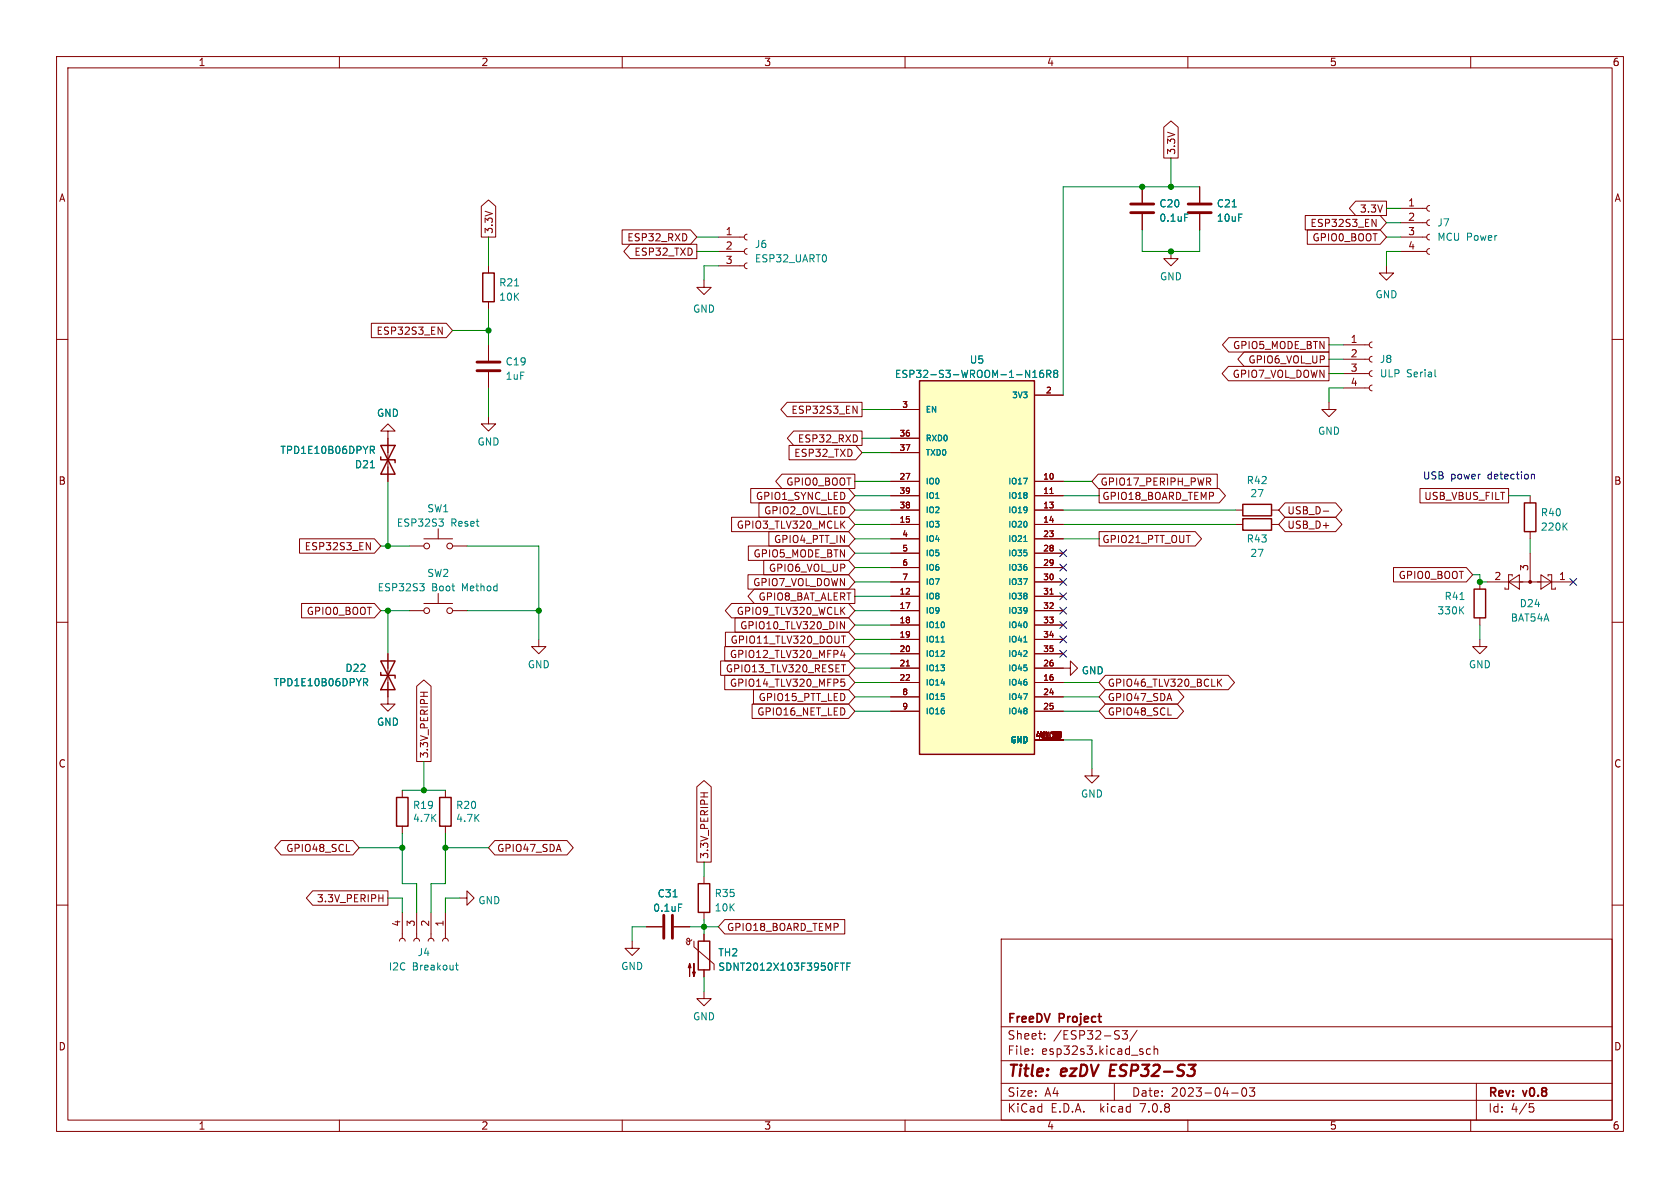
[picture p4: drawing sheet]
<svg xmlns="http://www.w3.org/2000/svg" width="297mm" height="210mm" viewBox="0 0 297 210" stroke-linecap="round" stroke-linejoin="round" font-family="sans-serif">
<g fill="none" stroke="#840000" stroke-width=".18">
<path d="M10 10h277v190h-277zM12 12h273v186h-273zM60 10v2M110 10v2M160 10v2M210 10v2M260 10v2M85.1 36.5l1.3-1.1 1.2 1.1v5.4h-2.5zM201.9 33v2.8M201.9 37.8v2.8M205.7 22.5l1.3-1.1 1.3 1.1v5.4h-2.6zM212.1 33v2.8"/>
<path d="M212.1 37.8v2.8M230.8 38.1h13.2l1.1 1.3-1.1 1.2h-13.2zM239.7 35.6h5.4v2.5h-5.4l-1.1-1.3zM242.6 38.8l.7 1.2v-1.2M247.6 39.4h4.6M247.6 36.8h4.6M252.7 38.9l-.3 .1-.2 .4 .2 .3 .3 .2M252.7 36.3l-.3 .2-.2 .3 .2 .4 .3 .1M10 60h2M65.7 57.1h13.2l1.1 1.3-1.1 1.3h-13.2zM77.5 57.8l.7 1.3v-1.3M86.4 47v1.3"/>
<path d="M86.4 53.3v1.3M110 40.6h12.1l1.1 1.3-1.1 1.3h-12.1zM111.4 43.2h11.8v2.5h-11.8l-1.1-1.2zM124.5 49.5v1.3h1.2l-1.2 1.3-1.3-1.3h1.3M127 44.5h4.6M127 41.9h4.6M127 47h4.6M132.1 46.5l-.4 .1-.1 .4 .1 .3 .4 .2M132.1 43.9l-.4 .2-.1 .3 .1 .4 .4 .2M132.1 41.4l-.4 .1-.1 .4 .1 .4 .4 .1M207 44.5v1.2h1.3l-1.3 1.3-1.3-1.3h1.3M217.2 59.7h17.7v2.5h-17.7l-1.1-1.2z"/>
<path d="M231.1 40.6h12.9l1.1 1.3-1.1 1.3h-12.9zM245.1 47v1.3h1.3l-1.3 1.2-1.3-1.2h1.3M247.6 44.5h4.6M247.6 41.9h4.6M252.7 43.9l-.3 .2-.2 .3 .2 .4 .3 .2M252.7 41.4l-.3 .1-.2 .4 .2 .4 .3 .1M285 60h2M68.6 76.2h1.2l-1.2-1.3-1.3 1.3h1.3v8.9M86.4 73.7v1.2h1.2l-1.2 1.3-1.3-1.3h1.3M86.4 61v2.8M86.4 65.8v2.8M139.2 71.1h13.2v2.6h-13.2l-1.2-1.3z"/>
<path d="M139.5 78.7h11.8l1.1 1.3-1.1 1.3h-11.8zM140.3 76.2h12.1v2.5h-12.1l-1.1-1.2zM150.8 71.8l.7 1.3v-1.3M157.5 72.4h5.1M157.5 77.5h5.1M182.9 69.9h5.1M217.2 64.8h17.7v2.5h-17.7l-1.1-1.3zM219.9 62.2h15v2.6h-15l-1.1-1.3zM234.9 71.1v1.3h1.3l-1.3 1.3-1.2-1.3h1.2M237.5 68.6h4.6M237.5 66h4.6M237.5 63.5h4.6"/>
<path d="M237.5 61h4.6M242.6 68.1l-.4 .1-.1 .4 .1 .3 .4 .2M242.6 65.5l-.4 .2-.1 .3 .1 .4 .4 .1M242.6 63l-.4 .1-.1 .4 .1 .4 .4 .1M242.6 60.5l-.4 .1-.1 .3 .1 .4 .4 .2M53 95.2h13.2l1.1 1.3-1.1 1.3h-13.2zM64.8 95.9l.7 1.3v-1.3M72.4 96.5h2.5M74.9 95.3h5.1M77.5 93.5v1.8M80 96.5h2.5M129.3 91.4h20.7l1.1 1.3-1.1 1.3h-20.7z"/>
<path d="M132.3 96.5h17.7l1.1 1.3-1.1 1.3h-17.7zM132.7 86.4h17.3l1.1 1.2-1.1 1.3h-17.3zM134.2 88.9h15.8l1.1 1.3-1.1 1.2h-15.8zM135 99.1h15l1.1 1.2-1.1 1.3h-15zM135.9 94h14.1l1.1 1.3-1.1 1.2h-14.1zM138.2 83.8h12.9v2.6h-12.9l-1.1-1.3zM148.8 92.7l.6 .7M149.4 92.1l-.8 .7M157.5 85.1h5.1M157.5 87.6h5.1M157.5 90.2h5.1M157.5 92.7h5.1"/>
<path d="M157.5 95.3h5.1M157.5 97.8h5.1M157.5 80h5.1M182.9 85.1h5.1M182.9 87.6h5.1M182.9 90.2h5.1M182.9 92.7h5.1M182.9 95.3h5.1M182.9 97.8h5.1M185.6 87.2h.6M194.2 83.8h21v2.6h-21l-1.2-1.3zM194.3 86.4h21.2l1.2 1.2-1.2 1.3h-21.2z"/>
<path d="M194.3 94h17l1.1 1.3-1.1 1.2h-17zM218.4 90.2h1.3M218.4 92.7h1.3M224.8 90.2h1.3M224.8 92.7h1.3M227.2 91.4h8.9l1.1 1.3-1.1 1.3h-8.9l-1.1-1.3zM227.2 88.9h8.9l1.1 1.3-1.1 1.2h-8.9l-1.1-1.2zM233.9 90.4h1M251 86.4h15.7v2.5h-15.7zM270.5 87.6v1.3M270.5 94v1.3M270.5 97.8v5.1"/>
<path d="M10 110h2M53.3 106.7h12.9l1.1 1.3-1.1 1.2h-12.9zM68.6 115.6v8.9h1.2l-1.2 1.2-1.3-1.2h1.3M72.4 108h2.5M74.9 106.7h5.1M77.5 104.9v1.8M80 108h2.5M95.2 113v1.3h1.3l-1.3 1.3-1.2-1.3h1.2M127.4 116.8h22.6l1.1 1.3-1.1 1.3h-22.6zM128.1 119.4h21.9l1.1 1.3-1.1 1.2h-21.9zM128.1 114.3h21.9l1.1 1.3-1.1 1.2h-21.9zM128.2 111.8h21.8l1.1 1.2-1.1 1.3h-21.8z"/>
<path d="M129.3 106.7h20.7l1.1 1.3-1.1 1.2h-20.7l-1.1-1.2zM129.9 109.2h20.1l1.1 1.3-1.1 1.3h-20.1zM132.2 101.6h17.8l1.1 1.3-1.1 1.2h-17.8zM133.3 104.1h17.8v2.6h-17.8l-1.1-1.3zM148.6 109.9l.7 1.3v-1.3M148.8 112.4h.7M148.8 117.5h.7M148.9 114.9l-.3 .9h.8M149.2 115.4v.8M157.5 105.4h5.1M157.5 108h5.1M157.5 110.5h5.1"/>
<path d="M157.5 113h5.1M157.5 115.6h5.1M157.5 118.1h5.1M157.5 100.3h5.1M157.5 102.9h5.1M160.2 117.7h.6M182.9 118.1h6.3v-1.3l1.3 1.3-1.3 1.3v-1.3M182.9 105.4h5.1M182.9 108h5.1M182.9 110.5h5.1M182.9 113h5.1M182.9 115.6h5.1"/>
<path d="M182.9 100.3h5.1M182.9 102.9h5.1M185.6 105h.6M195.4 119.4h21.7l1.1 1.3-1.1 1.2h-21.7l-1.1-1.2zM246.4 100.3h12.8l1.1 1.3-1.1 1.3h-12.8zM261.6 113v1.3h1.3l-1.3 1.3-1.3-1.3h1.3M261.6 102.9v1.2M261.6 109.2v1.3M262.9 102.9h15.2M266.7 102.9l1.9-1.3v2.5zM267.3 101.9v-.3h-.6v2.5h-.6v-.2M272.4 101.6l1.9 1.3-1.9 1.2z"/>
<path d="M273.7 101.9v-.3h.6v2.5h.7v-.2M285 110h2M71.1 139.7v1.3M73.7 121.3l1.2-1.1 1.3 1.1v13.3h-2.5zM74.3 122.4h1.3M74.9 122.4v.7M78.7 139.7v1.3M123.2 139.1l1.3-1.1 1.2 1.1v13.3h-2.5zM133 124.5h17l1.1 1.2-1.1 1.3h-17zM133.2 121.9h16.8l1.1 1.3-1.1 1.3h-16.8zM148.7 120.1h.6M148.7 120.6l.4-.1 .3 .3-.2 .5h-.5"/>
<path d="M157.5 120.7h5.1M157.5 123.2h5.1M157.5 125.7h5.1M182.9 130.8h5.1M182.9 120.7h5.1M182.9 123.2h5.1M182.9 125.7h5.1M186.9 129.4h.7l-.4 1M187 130.1h.6M187.1 129.8h.4v.2M187.2 129.8h.2M187.3 129.4l.2 .4"/>
<path d="M187.4 129.4l.1 .2v.6l-.2 .2M187.4 129.8l.1 .1M187.5 129.7v.7M187.5 130.2l-.2 .2M187.5 129.9l-.3 .1M187.5 130l-.1 .4M187.5 129.7l-.6 .7h.6M187.5 129.4l-.3 .4M187.5 129.6l-.1 .2M187.5 129.8v.1M193 135.9v1.3h1.3l-1.3 1.2-1.2-1.2h1.2M195.4 121.9h12.8l1.1 1.3-1.1 1.3h-12.8l-1.1-1.3z"/>
<path d="M195.4 124.5h12.7l1.1 1.2-1.1 1.3h-12.7l-1.1-1.3zM215.4 120.6l.6 .7M216 120.1l-.7 .7M10 160h2M49.7 148.6h12.7l1.1 1.3-1.1 1.2h-12.7l-1.1-1.2zM55.3 157.5h13.3v2.5h-13.3l-1.1-1.2zM67 158.8h.7M67.7 158.2v1.2M71.1 146.1v1.2M78.7 146.1v1.2M81.3 158.8h1.2v-1.3l1.3 1.3-1.3 1.2v-1.2M87.5 148.6h12.7l1.1 1.3-1.1 1.2h-12.7l-1.1-1.2z"/>
<path d="M123.9 140.2h1.2M124.5 154.9v1.3M124.5 140.2v.7M285 160h2M70.6 166.4l.2-.4 .3-.1 .4 .1 .1 .4M71.1 161.3v4.6M73.2 166.4l.1-.4 .4-.1 .3 .1 .2 .4M73.7 161.3v4.6M75.7 166.4l.1-.4 .4-.1 .4 .1 .1 .4M76.2 161.3v4.6M78.2 166.4l.2-.4 .4-.1 .3 .1 .1 .4M78.7 161.3v4.6"/>
<path d="M111.8 166.4v1.2h1.2l-1.2 1.3-1.3-1.3h1.3M114.3 163.8h2.8M119.1 163.8h2.8M122.3 166.1l-.2 .2-.4 .1-.2-.1v-.3l.2-.1 .2 .1v.8l-.1 .2-.3-.1-.2-.4M122.7 166.4v1l3.5 3v1.1M124.5 175.3v1.2h1.2l-1.2 1.3-1.3-1.3h1.3M124.5 161.3v1.3M124.5 165.1v1.3M124.5 171.5v1.2M128.1 162.6h21.2v2.5h-21.2l-1.1-1.3zM177 166h108v32h-108zM60 198v2"/>
<path d="M110 198v2M160 198v2M177 194.5h108M177 191.5h108M177 187.5h108M177 181.5h108M182.5 186.3v.1M182.5 185.5v.1M184.7 183.6v.1M184.7 182.8v.1M197 191.5v3M198.4 182.2h.9l-.5 .6 .4 .1v.7l-.2 .1h-.4l-.2-.1"/>
<path d="M201 182.1l-1.3 2M203.4 185.5l-.4-.1-.3 .3v.4l.1 .2h.6M204 185.5l.2-.1 .4 .1 .1 .9M204 184.9v1.5M210 198v2M217.7 193.2h1.2M219.7 192.4l.2-.1a.81 .81 0 0 1 .6 .6 .81 .81 0 0 1-.3 .8l-.2 .1a.81 .81 0 0 1-.3-1.4zM220.9 192.3h.9l-.5 .6 .4 .1v.7l-.2 .1h-.4l-.2-.1M260 198v2M261 191.5v6.5M270.4 195.1h.7M270.5 195.7h.4l.3 .3-.2 .5-.5 .1"/>
<circle cx="75.4" cy="96.5" r=".51"/>
<circle cx="79.5" cy="96.5" r=".51"/>
<circle cx="75.4" cy="108" r=".51"/>
<circle cx="79.5" cy="108" r=".51"/>
</g>
<path d="M196.4 188.2l-.2 2h.9M210.1 188.2h1.3l-.8 .8M211.1 189.2l.1 .6-.2 .2" fill="none" stroke="#840000" stroke-width=".4"/>
<path d="M162.6 67.3h20.3v66.1h-20.3z" fill="#ffffc2" stroke="#ffffc2" stroke-width=".18"/>
<g fill="none" stroke="#840000" stroke-width=".25">
<path d="M85.3 48.3h2.1v5h-2.1zM67.3 78.7l2.5 5.1h-2.5l2.5-5.1zM162.6 67.3h20.3v66.1h-20.3zM67.3 80.8v.5h2.5v.5M219.7 91.7h5.1v2h-5.1zM219.7 89.2h5.1v2h-5.1zM269.5 88.9h2v5.1h-2zM67.3 118.9v.5h2.5v.5M67.3 116.8h2.5l-2.5 5.1h2.5zM260.6 104.1h2v5.1h-2zM70.1 141h2v5.1h-2zM77.7 141h2.1v5.1h-2.1z"/>
<path d="M123.4 156.2h2.1v5.1h-2.1zM123.4 166.4h2.1v5.1h-2.1z"/>
</g>
<g fill="none" stroke="#008484" stroke-width=".18">
<path d="M209.4 37.8h.6M217.8 36.6h.8M91 50.5h.7M65.5 78.9h.5l.2 .2-.1 .4-.6 .1M65.8 79.6l.4 .6M182.6 66.7h.7M182.6 65.8l.3-.3v1.2M184.4 65.5h-.4a.85 .85 0 0 0 0 1.2l.5-.1v-.4l-.2-.3-.4 .1-.1 .2M185.1 66.1h.6l.1-.2-.1-.3-.6-.1v1.2M185.4 66.1l.4 .6M186.5 66l-.2 .2v.3l.2 .2h.3l.2-.2v-.3l-.2-.2M186.5 66l-.2-.2 .2-.3h.4l.1 .2-.2 .3"/>
<path d="M186.5 66h.3M253.7 65.3v1.1l.2 .2M65.5 82.7h.7M77.6 91.7h.8l-.4 .5M78.3 92.3l.1 .2-.1 .5M181 95.7h.6M276.5 93l.6 .7M277.1 92.5l-.8 .7M64.3 120h.5l.2 .2-.1 .4h-.6M74.2 103.2h.8l-.4 .5M74.9 103.7l.1 .2-.1 .5M166.4 113.5h.6"/>
<path d="M181 113.5h.6M258.1 106h.7M258.2 107.8l.6 .7M258.8 107.3l-.8 .7M64.6 120.6l.4 .6M119 158.6h.7M120 159.8h.6M80.5 170.6h.5M80.7 170.2v1.1l.3 .2M148.6 170.2h.7M148.9 170.2v1.3M149.7 170.8h.4"/>
<path d="M150.3 170.2h-.6v1.3"/>
</g>
<g fill="#840000" stroke="#840000" stroke-width=".18">
<path d="M121.9 170.3l.3 .8h-.5l.2-.8v2.3z"/>
<path d="M122.7 170.3v2.3l-.3-.8h.5l-.2 .8z"/>
<circle cx="270.5" cy="102.9" r=".25"/>
</g>
<path d="M199.9 37.6h4.1M199.9 36.1h4.1M210.1 37.6h4M210.1 36.1h4M84.3 65.5h4.1M84.3 64h4.1M117.3 161.8v4.1M118.9 161.8v4.1" fill="none" stroke="#840000" stroke-width=".51"/>
<path d="M270.8 83.9h.4l.1 .8" fill="none" stroke="#0000c2" stroke-width=".18"/>
<g fill="none" stroke="#008400" stroke-width=".18">
<path d="M207 27.9v5.1M212.1 33h-24.1v36.9M245.1 39.4h2.5M245.1 36.8h2.5M80 58.4h6.4M86.4 41.9v5.1M86.4 54.6v6.4M123.2 41.9h3.8M123.2 44.5h3.8M127 47h-2.5v2.5M201.9 40.6v3.9h10.2v-3.9M245.1 41.9h2.5"/>
<path d="M247.6 44.5h-2.5v2.5M86.4 68.6v5.1M152.4 77.5h5.1M152.4 72.4h5.1M234.9 66h2.6M234.9 61h2.6M234.9 63.5h2.6M237.5 68.6h-2.6v2.5M67.3 96.5h5.1M68.6 85.1v11.4M82.5 96.5h12.7v16.5M151.1 92.7h6.4"/>
<path d="M151.1 97.8h6.4M151.1 90.2h6.4M151.1 87.6h6.4M151.1 95.3h6.4M151.1 85.1h6.4M152.4 80h5.1M188 92.7h30.4M188 90.2h30.4M188 87.6h6.3M188 95.3h6.3M188 85.1h5M266.7 87.6h3.8"/>
<path d="M270.5 95.3v2.5M67.3 108h5.1M68.6 108v7.6M82.5 108h12.7M151.1 100.3h6.4M151.1 115.6h6.4M151.1 118.1h6.4M151.1 113h6.4M151.1 110.5h6.4M151.1 105.4h6.4M151.1 108h6.4M151.1 102.9h6.4"/>
<path d="M260.3 101.6h1.3v1.3h1.3M261.6 110.5v2.5M71.1 139.7h7.6M74.9 134.6v5.1M151.1 120.7h6.4M151.1 125.7h6.4M151.1 123.2h6.4M188 120.7h6.3M188 125.7h6.3M188 123.2h6.3M188 130.8h5v5.1M63.5 149.9h7.6"/>
<path d="M68.6 158.8h2.5v2.5M71.1 147.3v8.9h2.6v5.1M78.7 149.9h7.7M78.7 147.3v8.9h-2.5v5.1M81.3 158.8h-2.6v2.5M124.5 152.4v2.5M114.3 163.8h-2.5v2.6M121.9 163.8h5.1M124.5 162.6v2.5M124.5 172.7v2.6"/>
</g>
<g fill="none" stroke="#000084" stroke-width=".18">
<path d="M187.4 97.2l1.2 1.2M187.4 99.7l1.2 1.2M188.6 97.2l-1.2 1.2M188.6 99.7l-1.2 1.2M187.4 115l1.2 1.2M187.4 112.4l1.2 1.2M187.4 109.9l1.2 1.2M187.4 107.3l1.2 1.3M187.4 104.8l1.2 1.2M187.4 102.3l1.2 1.2M188.6 115l-1.2 1.2M188.6 112.4l-1.2 1.2"/>
<path d="M188.6 109.9l-1.2 1.2M188.6 107.3l-1.2 1.3M188.6 104.8l-1.2 1.2M188.6 102.3l-1.2 1.2M277.5 102.3l1.2 1.2M278.7 102.3l-1.2 1.2"/>
</g>
<g fill="#008400" stroke="#008400" stroke-width=".18">
<circle cx="74.9" cy="139.7" r=".46"/>
<circle cx="124.5" cy="163.8" r=".46"/>
<circle cx="78.7" cy="149.9" r=".46"/>
<circle cx="201.9" cy="33" r=".46"/>
<circle cx="207" cy="44.5" r=".46"/>
<circle cx="207" cy="33" r=".46"/>
<circle cx="261.6" cy="102.9" r=".46"/>
<circle cx="95.2" cy="108" r=".46"/>
<circle cx="86.4" cy="58.4" r=".46"/>
<circle cx="68.6" cy="108" r=".46"/>
<circle cx="68.6" cy="96.5" r=".46"/>
<circle cx="71.1" cy="149.9" r=".46"/>
</g>
<g font-size="2.8" fill="#840000">
<text x="178" y="190.9">Title:</text>
<text x="187.7" y="190.9">ezDV</text>
<text x="197" y="190.9">ESP32-S3</text>
</g>
<g font-size="2.1" fill="#840000">
<text x="178" y="184">Sheet:</text>
<text x="178" y="181.2">FreeDV</text>
<text x="186.2" y="184">/ESP32-S3/</text>
<text x="187.3" y="181.2">Project</text>
<text x="178" y="186.7">File:</text>
<text x="184.1" y="186.7">esp32s3.kicad_sch</text>
<text x="178" y="196.9">KiCad</text>
<text x="178" y="194.1">Size:</text>
<text x="184.7" y="194.1">A4</text>
<text x="185.7" y="196.9">E.D.A.</text>
<text x="194.6" y="196.9">kicad</text>
<text x="200" y="194.1">Date:</text>
<text x="201.8" y="196.9">7.0.8</text>
<text x="207" y="194.1">2023-04-03</text>
<text x="263" y="194.3">Rev:</text>
<text x="263" y="196.9">Id:</text>
<text x="267.1" y="196.9">4/5</text>
<text x="269.4" y="194.3">v0.8</text>
</g>
<g font-size="1.8" fill="#840000">
<text x="35" y="11.9">1</text>
<text x="85" y="11.9">2</text>
<text x="135" y="11.9">3</text>
<text x="185" y="11.9">4</text>
<text x="235" y="11.9">5</text>
<text x="285" y="11.9">6</text>
<text x="208" y="27.5" transform="rotate(-90 208 27.5)">3.3V</text>
<text x="10.3" y="35.9">A</text>
<text x="285.3" y="35.9">A</text>
<text x="87.3" y="41.4" transform="rotate(-90 87.3 41.4)">3.3V</text>
<text x="128.2" y="41.7">1</text>
<text x="231.6" y="40.3">ESP32S3_EN</text>
<text x="240.3" y="37.8">3.3V</text>
<text x="248.8" y="36.6">1</text>
<text x="248.8" y="39.1">2</text>
<text x="248.8" y="41.7">3</text>
<text x="110.8" y="42.9">ESP32_RXD</text>
<text x="112" y="45.4">ESP32_TXD</text>
<text x="128.2" y="44.2">2</text>
<text x="128.2" y="46.7">3</text>
<text x="231.9" y="42.9">GPIO0_BOOT</text>
<text x="248.8" y="44.2">4</text>
<text x="66.5" y="59.4">ESP32S3_EN</text>
<text x="217.9" y="61.9">GPIO5_MODE_BTN</text>
<text x="220.6" y="64.5">GPIO6_VOL_UP</text>
<text x="238.7" y="60.7">1</text>
<text x="238.7" y="63.2">2</text>
<text x="238.7" y="65.8">3</text>
<text x="217.8" y="67">GPIO7_VOL_DOWN</text>
<text x="238.7" y="68.3">4</text>
<text x="139.8" y="73.3">ESP32S3_EN</text>
<text x="140.3" y="81">ESP32_TXD</text>
<text x="141" y="78.4">ESP32_RXD</text>
<text x="10.3" y="85.9">B</text>
<text x="133.5" y="88.6">GPIO1_SYNC_LED</text>
<text x="138.9" y="86">GPIO0_BOOT</text>
<text x="194.5" y="86">GPIO17_PERIPH_PWR</text>
<text x="194.8" y="88.6">GPIO18_BOARD_TEMP</text>
<text x="251.7" y="88.6">USB_VBUS_FILT</text>
<text x="285.3" y="85.9">B</text>
<text x="130.1" y="93.7">GPIO3_TLV320_MCLK</text>
<text x="135" y="91.1">GPIO2_OVL_LED</text>
<text x="227.5" y="93.7">USB_D+</text>
<text x="227.5" y="91.1">USB_D-</text>
<text x="53.8" y="97.5">ESP32S3_EN</text>
<text x="133.1" y="98.7">GPIO5_MODE_BTN</text>
<text x="135.8" y="101.3">GPIO6_VOL_UP</text>
<text x="136.7" y="96.2">GPIO4_PTT_IN</text>
<text x="194.8" y="96.2">GPIO21_PTT_OUT</text>
<text x="270.3" y="101" transform="rotate(-90 270.3 101)">3</text>
<text x="133" y="103.8">GPIO7_VOL_DOWN</text>
<text x="134" y="106.4">GPIO8_BAT_ALERT</text>
<text x="247.2" y="102.6">GPIO0_BOOT</text>
<text x="264.1" y="102.6">2</text>
<text x="275.5" y="102.6">1</text>
<text x="54.1" y="108.9">GPIO0_BOOT</text>
<text x="129.1" y="114">GPIO11_TLV320_DOUT</text>
<text x="130.1" y="108.9">GPIO9_TLV320_WCLK</text>
<text x="130.8" y="111.4">GPIO10_TLV320_DIN</text>
<text x="128.2" y="119.1">GPIO13_TLV320_RESET</text>
<text x="128.9" y="116.5">GPIO12_TLV320_MFP4</text>
<text x="128.9" y="121.6">GPIO14_TLV320_MFP5</text>
<text x="134" y="124.1">GPIO15_PTT_LED</text>
<text x="195.7" y="124.1">GPIO47_SDA</text>
<text x="195.7" y="121.6">GPIO46_TLV320_BCLK</text>
<text x="133.8" y="126.7">GPIO16_NET_LED</text>
<text x="195.7" y="126.7">GPIO48_SCL</text>
<text x="10.3" y="135.9">C</text>
<text x="75.9" y="134.1" transform="rotate(-90 75.9 134.1)">3.3V_PERIPH</text>
<text x="285.3" y="135.9">C</text>
<text x="50.5" y="150.8">GPIO48_SCL</text>
<text x="87.8" y="150.8">GPIO47_SDA</text>
<text x="125.4" y="151.9" transform="rotate(-90 125.4 151.9)">3.3V_PERIPH</text>
<text x="55.9" y="159.7">3.3V_PERIPH</text>
<text x="70.9" y="163.9" transform="rotate(-90 70.9 163.9)">4</text>
<text x="73.4" y="163.9" transform="rotate(-90 73.4 163.9)">3</text>
<text x="75.9" y="163.9" transform="rotate(-90 75.9 163.9)">2</text>
<text x="78.5" y="163.9" transform="rotate(-90 78.5 163.9)">1</text>
<text x="128.4" y="164.8">GPIO18_BOARD_TEMP</text>
<text x="10.3" y="185.9">D</text>
<text x="285.3" y="185.9">D</text>
<text x="35" y="199.9">1</text>
<text x="85" y="199.9">2</text>
<text x="135" y="199.9">3</text>
<text x="185" y="199.9">4</text>
<text x="235" y="199.9">5</text>
<text x="285" y="199.9">6</text>
</g>
<g font-size="1.8" fill="#008484">
<text x="204.9" y="36.9">C20</text>
<text x="204.9" y="39.4">0.1uF</text>
<text x="215" y="36.9">C21</text>
<text x="215" y="39.4">10uF</text>
<text x="254" y="40.2">J7</text>
<text x="133.4" y="44">J6</text>
<text x="133.4" y="46.6">ESP32_UART0</text>
<text x="254" y="42.8">MCU Power</text>
<text x="88.1" y="50.8">R21</text>
<text x="88.1" y="53.4">10K</text>
<text x="205" y="49.8">GND</text>
<text x="243.1" y="52.9">GND</text>
<text x="122.4" y="55.5">GND</text>
<text x="89.3" y="64.8">C19</text>
<text x="171.3" y="64.5">U5</text>
<text x="243.8" y="64.4">J8</text>
<text x="89.3" y="67.3">1uF</text>
<text x="158.1" y="67">ESP32-S3-WROOM-1-N16R8</text>
<text x="243.8" y="66.9">ULP</text>
<text x="248.6" y="66.9">Serial</text>
<text x="66.5" y="73.9">GND</text>
<text x="232.9" y="77.1">GND</text>
<text x="49.5" y="80.4">TPD1E10B06DPYR</text>
<text x="62.6" y="83">D21</text>
<text x="84.3" y="79">GND</text>
<text x="220.3" y="85.8">R42</text>
<text x="220.9" y="88.1">27</text>
<text x="70.1" y="93.3">ESP32S3</text>
<text x="75.4" y="90.8">SW1</text>
<text x="79.7" y="93.3">Reset</text>
<text x="272.3" y="91.5">R40</text>
<text x="272.3" y="94">220K</text>
<text x="220.3" y="96.1">R43</text>
<text x="220.9" y="98.7">27</text>
<text x="66.7" y="104.7">ESP32S3</text>
<text x="75.4" y="102.2">SW2</text>
<text x="76.3" y="104.7">Boot</text>
<text x="81.8" y="104.7">Method</text>
<text x="255.3" y="106.3">R41</text>
<text x="268.6" y="107.5">D24</text>
<text x="254" y="108.8">330K</text>
<text x="267" y="110.1">BAT54A</text>
<text x="61" y="119">D22</text>
<text x="93.2" y="118.3">GND</text>
<text x="191.1" y="119.4">GND</text>
<text x="259.6" y="118.3">GND</text>
<text x="48.3" y="121.5">TPD1E10B06DPYR</text>
<text x="66.5" y="128.5">GND</text>
<text x="72.9" y="143.2">R19</text>
<text x="80.5" y="143.2">R20</text>
<text x="191" y="141.2">GND</text>
<text x="72.9" y="145.5">4.7K</text>
<text x="80.5" y="145.5">4.7K</text>
<text x="84.5" y="160">GND</text>
<text x="115.4" y="161.4">0.1uF</text>
<text x="116.2" y="158.8">C31</text>
<text x="126.2" y="158.8">R35</text>
<text x="126.2" y="161.3">10K</text>
<text x="68.6" y="171.7">I2C</text>
<text x="72.9" y="171.7">Breakout</text>
<text x="73.7" y="169.2">J4</text>
<text x="109.7" y="171.7">GND</text>
<text x="126.9" y="169.3">TH2</text>
<text x="126.9" y="171.8">SDNT2012X103F3950FTF</text>
<text x="122.4" y="180.6">GND</text>
</g>
<g font-size="1.8" fill="#0000c2">
<text x="251.5" y="84.8">USB</text>
<text x="256.4" y="84.8">power</text>
<text x="263.1" y="84.8">detection</text>
</g>
<g font-size="1.4" fill="#008484">
<text x="178.8" y="70.6">3V3</text>
<text x="163.6" y="73.1">EN</text>
<text x="163.6" y="78.2">RXD0</text>
<text x="163.6" y="80.7">TXD0</text>
<text x="163.6" y="85.8">IO0</text>
<text x="163.6" y="88.4">IO1</text>
<text x="178.1" y="85.8">IO17</text>
<text x="178.1" y="88.4">IO18</text>
<text x="163.6" y="93.4">IO3</text>
<text x="163.6" y="90.9">IO2</text>
<text x="163.6" y="96">IO4</text>
<text x="178.1" y="90.9">IO19</text>
<text x="178.1" y="93.4">IO20</text>
<text x="178.1" y="96">IO21</text>
<text x="163.6" y="98.5">IO5</text>
<text x="163.6" y="101.1">IO6</text>
<text x="178.1" y="98.5">IO35</text>
<text x="178.1" y="101.1">IO36</text>
<text x="163.6" y="106.1">IO8</text>
<text x="163.6" y="103.6">IO7</text>
<text x="178.1" y="103.6">IO37</text>
<text x="178.1" y="106.1">IO38</text>
<text x="163.6" y="108.7">IO9</text>
<text x="163.6" y="111.2">IO10</text>
<text x="163.6" y="113.8">IO11</text>
<text x="178.1" y="108.7">IO39</text>
<text x="178.1" y="111.2">IO40</text>
<text x="178.1" y="113.8">IO41</text>
<text x="163.6" y="116.3">IO12</text>
<text x="163.6" y="118.8">IO13</text>
<text x="178.1" y="118.8">IO45</text>
<text x="178.1" y="116.3">IO42</text>
<text x="163.6" y="121.4">IO14</text>
<text x="163.6" y="123.9">IO15</text>
<text x="178.1" y="121.4">IO46</text>
<text x="178.1" y="123.9">IO47</text>
<text x="163.6" y="126.5">IO16</text>
<text x="178.1" y="126.5">IO48</text>
<text x="178.5" y="131.5">GND</text>
</g>
<g font-size="1.4" fill="#840000">
<text x="184.8" y="69.6">2</text>
<text x="158.9" y="77.2">36</text>
<text x="159.4" y="72.1">3</text>
<text x="158.9" y="79.8">37</text>
<text x="158.9" y="84.8">27</text>
<text x="158.9" y="89.9">38</text>
<text x="158.9" y="87.4">39</text>
<text x="184.3" y="84.8">10</text>
<text x="184.3" y="87.4">11</text>
<text x="184.3" y="89.9">13</text>
<text x="158.9" y="92.5">15</text>
<text x="159.4" y="95">4</text>
<text x="184.3" y="92.5">14</text>
<text x="184.3" y="95">23</text>
<text x="159.4" y="97.5">5</text>
<text x="159.4" y="100.1">6</text>
<text x="184.3" y="97.5">28</text>
<text x="184.3" y="100.1">29</text>
<text x="158.9" y="105.2">12</text>
<text x="158.9" y="107.7">17</text>
<text x="159.4" y="102.6">7</text>
<text x="184.3" y="102.6">30</text>
<text x="184.3" y="105.2">31</text>
<text x="184.3" y="107.7">32</text>
<text x="158.9" y="110.2">18</text>
<text x="158.9" y="112.8">19</text>
<text x="184.3" y="110.2">33</text>
<text x="184.3" y="112.8">34</text>
<text x="158.9" y="115.3">20</text>
<text x="158.9" y="117.9">21</text>
<text x="184.3" y="117.9">26</text>
<text x="184.3" y="115.3">35</text>
<text x="158.9" y="120.4">22</text>
<text x="159.4" y="122.9">8</text>
<text x="159.4" y="125.5">9</text>
<text x="184.3" y="120.4">16</text>
<text x="184.3" y="122.9">24</text>
<text x="184.3" y="125.5">25</text>
<text x="183.5" y="130.6">41_11</text>
<text x="184.3" y="130.6">4021</text>
<text x="184.8" y="130.6">120</text>
<text x="185.8" y="130.6">77</text>
<text x="185.8" y="130.6">7</text>
</g>
</svg>
